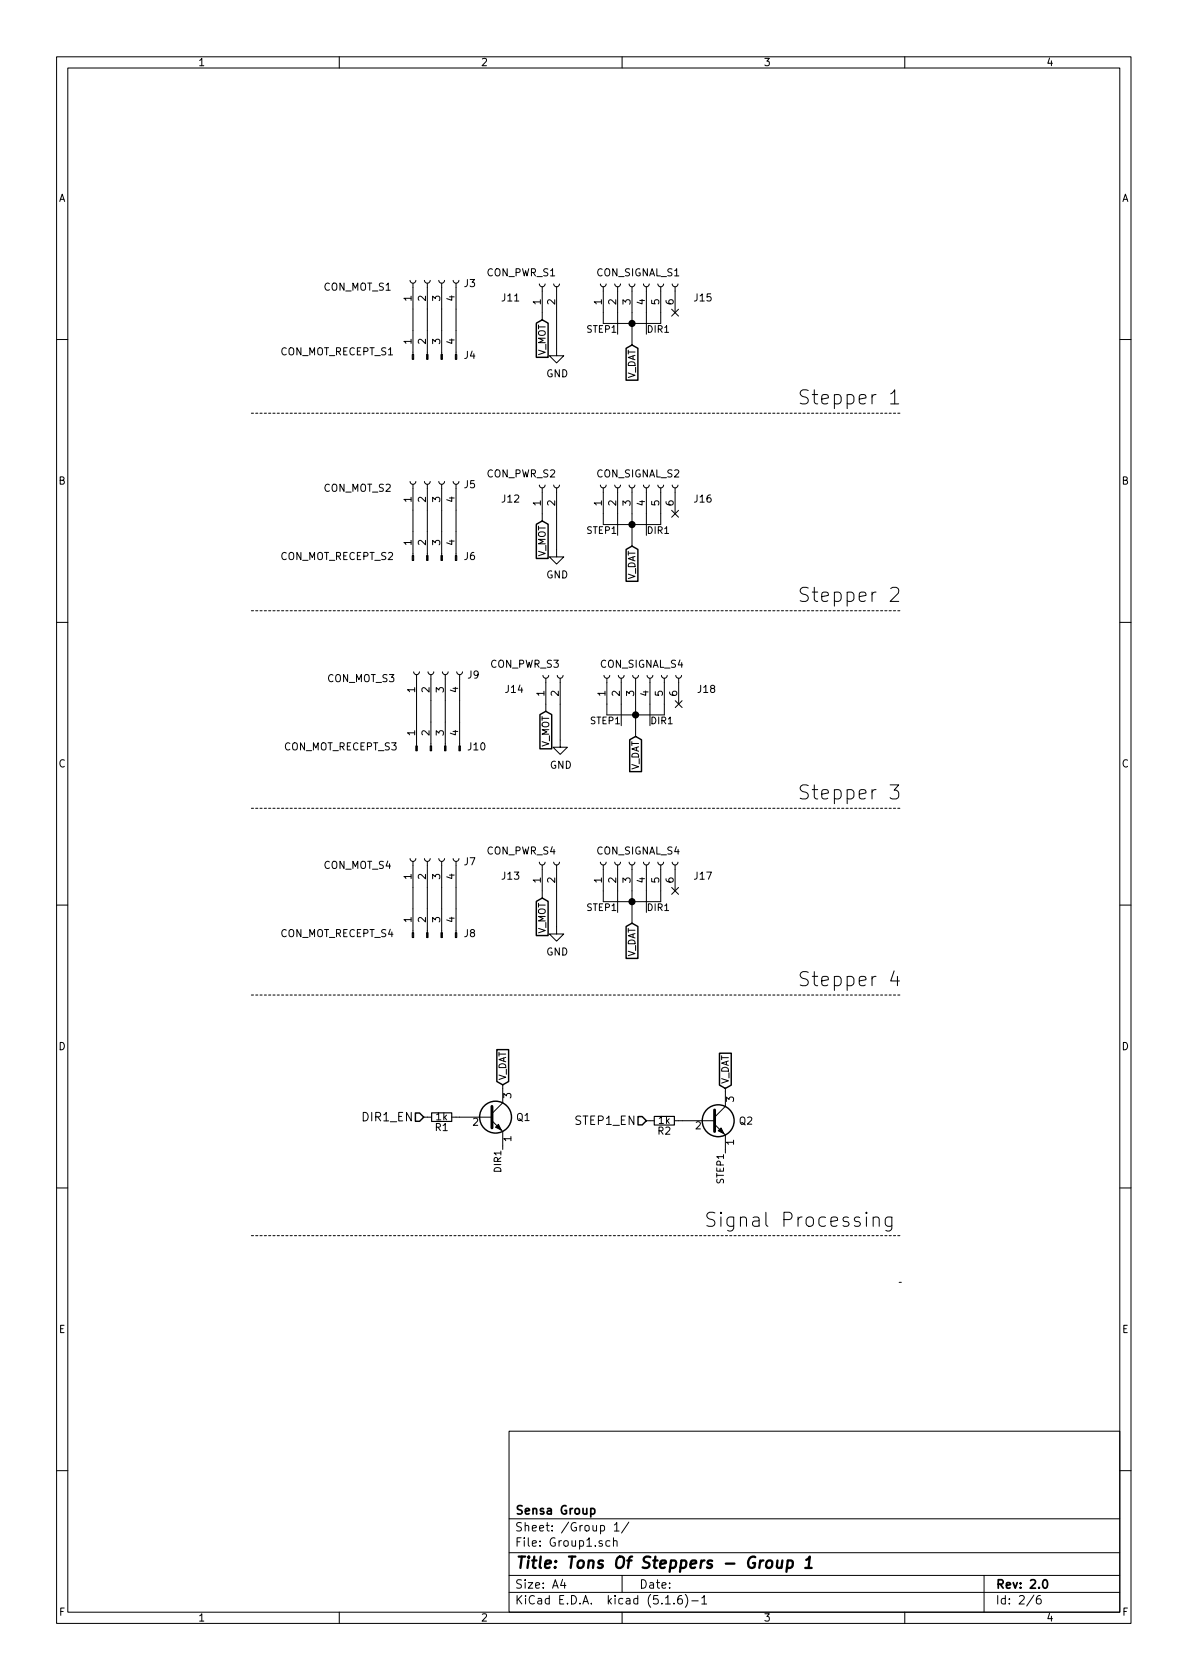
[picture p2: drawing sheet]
<svg xmlns="http://www.w3.org/2000/svg" width="210mm" height="297mm" viewBox="0 0 210 297" stroke-linecap="round" stroke-linejoin="round" font-family="sans-serif">
<g fill="none" stroke="#000" stroke-width=".18">
<path d="M10 10h190v277h-190zM12 12h186v273.1h-186zM60 10v2M110 10v2M160 10v2M72.5 49.6l.1 .3 .3 .2 .4-.1 .2-.4M73 50.1v12.6M75.1 49.6l.1 .3 .3 .2 .4-.1 .2-.4M75.6 50.1v12.6M77.6 49.6l.1 .3 .3 .2 .4-.1 .2-.4M78.1 50.1v12.6M80.1 49.6l.1 .3 .4 .2 .3-.1 .3-.4"/>
<path d="M80.6 50.1v12.6M95.4 50.2l.1 .3 .3 .2 .4-.1 .2-.4M95.9 50.7v5.9M97.9 50.2l.1 .3 .3 .2 .4-.1 .2-.4M98.4 50.7v12.2h1.3l-1.3 1.3-1.2-1.3h1.2M106.2 50.2l.1 .3 .3 .2 .4-.1 .2-.4M106.7 50.7v6.5h10.1v-6.5M108.7 50.2l.1 .3 .3 .2 .4-.1 .2-.4M109.2 50.7v8.4M111.3 50.2l.1 .3 .3 .2 .4-.1 .2-.4M111.8 50.7v10.3M113.8 50.2l.1 .3 .3 .2 .4-.1 .2-.4"/>
<path d="M114.3 50.7v8.4M116.3 50.2l.1 .3 .4 .2 .3-.1 .2-.4M118.8 54.7l1.2 1.2M118.9 50.2l.1 .3 .3 .2 .4-.1 .2-.4M119.4 50.7v4.6M120 54.7l-1.2 1.2M10 60h2M157.5 69.6l.5-.3 .2-.4v2.5M157.5 71.4h1.4M198 60h2M72.5 85.1l.1 .3 .3 .2 .4-.1 .2-.4M73 85.6v12.6"/>
<path d="M75.1 85.1l.1 .3 .3 .2 .4-.1 .2-.4M75.6 85.6v12.6M77.6 85.1l.1 .3 .3 .2 .4-.1 .2-.4M78.1 85.6v12.6M80.1 85.1l.1 .3 .4 .2 .3-.1 .3-.4M80.6 85.6v12.6M95.4 85.8l.1 .3 .3 .2 .4-.1 .2-.4M95.9 86.3v5.8M97.9 85.8l.1 .3 .3 .2 .4-.1 .2-.4M98.4 86.3v12.2h1.3l-1.3 1.2-1.2-1.2h1.2M106.2 85.8l.1 .3 .3 .2 .4-.1 .2-.4M106.7 86.3v6.4h10.1v-6.4"/>
<path d="M108.7 85.8l.1 .3 .3 .2 .4-.1 .2-.4M109.2 86.3v8.4M111.3 85.8l.1 .3 .3 .2 .4-.1 .2-.4M111.8 86.3v10.3M113.8 85.8l.1 .3 .3 .2 .4-.1 .2-.4M114.3 86.3v8.4M116.3 85.8l.1 .3 .4 .2 .3-.1 .2-.4M118.8 90.2l1.2 1.3M118.9 85.8l.1 .3 .3 .2 .4-.1 .2-.4M119.4 86.3v4.5M120 90.2l-1.2 1.3M10 110h2"/>
<path d="M73.2 118.8l.1 .3 .3 .2 .4-.1 .2-.4M73.7 119.3v12.6M75.7 118.8l.1 .3 .3 .2 .4-.1 .2-.4M76.2 119.3v12.6M78.2 118.8l.1 .3 .4 .2 .3-.1 .2-.4M78.7 119.3v12.6M80.8 118.8l.1 .3 .3 .2 .4-.1 .2-.4M81.3 119.3v12.6M96 119.4l.1 .3 .3 .2 .4-.1 .2-.4M96.5 119.9v5.9M98.6 119.4l.1 .3 .3 .2 .4-.1 .2-.4M99.1 119.9v12.2h1.2l-1.2 1.3-1.3-1.3h1.3"/>
<path d="M106.8 119.4l.1 .3 .3 .2 .4-.1 .2-.4M107.3 119.9v6.5h10.2v-6.5M109.3 119.4l.1 .3 .4 .2 .4-.1 .2-.4M109.9 119.9v8.4M111.9 119.4l.1 .3 .3 .2 .4-.1 .2-.4M112.4 119.9v10.3M114.4 119.4l.1 .3 .4 .2 .3-.1 .2-.4M114.9 119.9v8.4M117 119.4l.1 .3 .3 .2 .4-.1 .2-.4M119.5 119.4l.1 .3 .3 .2 .4-.1 .2-.4M120 119.9v4.6M157.5 104.1l.4-.3h.6a.67 .67 0 0 1 .3 1.1l-1.4 1.4h1.5"/>
<path d="M198 110h2M119.4 123.9l1.2 1.2M120.6 123.9l-1.2 1.2M157.4 138.8h1.5l-.8 .9a.67 .67 0 0 1 .8 .5l-.1 .8-.3 .3h-.7l-.4-.3M72.5 151.8l.1 .3 .3 .2 .4-.1 .2-.4M73 152.3v12.6M75.1 151.8l.1 .3 .3 .2 .4-.1 .2-.4M75.6 152.3v12.6M77.6 151.8l.1 .3 .3 .2 .4-.1 .2-.4M78.1 152.3v12.6M80.1 151.8l.1 .3 .4 .2 .3-.1 .3-.4M80.6 152.3v12.6"/>
<path d="M95.4 152.4l.1 .3 .3 .2 .4-.1 .2-.4M95.9 152.9v5.9M97.9 152.4l.1 .3 .3 .2 .4-.1 .2-.4M98.4 152.9v12.2h1.3l-1.3 1.3-1.2-1.3h1.2M106.2 152.4l.1 .3 .3 .2 .4-.1 .2-.4M106.7 152.9v6.5h10.1v-6.5M108.7 152.4l.1 .3 .3 .2 .4-.1 .2-.4M109.2 152.9v8.4M111.3 152.4l.1 .3 .3 .2 .4-.1 .2-.4M111.8 152.9v10.3M113.8 152.4l.1 .3 .3 .2 .4-.1 .2-.4M114.3 152.9v8.4"/>
<path d="M116.3 152.4l.1 .3 .4 .2 .3-.1 .2-.4M118.8 156.9l1.2 1.2M118.9 152.4l.1 .3 .3 .2 .4-.1 .2-.4M119.4 152.9v4.6M120 156.9l-1.2 1.2M10 160h2M158.1 171.7l-.6 1.7h1.6M158.7 172.6v1.7M198 160h2M74.9 197.5h1.4M79.9 197.5h7.1M87 198.2l1.9 1.9v3.1"/>
<path d="M88.9 191.8v3.2l-1.9 1.9M114.3 198.2h1.4M119.3 198.2h7.1M126.4 198.8l1.9 1.9v3.2M128.3 192.4v3.2l-1.9 1.9M10 210h2M153.2 214.3l-.1 .2 .1 .1 .1-.1-.1-.2v.3M154.4 215.4a.62 .62 0 0 1 1.1 .1v1.3M154.4 215.2v1.6M157.7 215.2v2a.67 .67 0 0 1-1.1 .3M157.7 215.3a.82 .82 0 0 0-1.1 .1l-.1 .2 .1 1 .4 .2 .7-.1M198 210h2"/>
<path d="M90 253h108v32.1h-108zM10 260h2M90 278.5h108M90 274.5h108M90 268.5h108M99.5 279.2l-.4 1.1h1M99.8 279.8v1M107.8 272.5l-.4-.1-.3 .3 .1 .6 .2 .1 .4-.1M108.5 272.5l.2-.1 .4 .1v.9M108.5 271.9v1.5M108.6 269.6l.5-.4v1.5M108.6 270.7h.9"/>
<path d="M110 278.5v3M111.2 269.1l-1.3 2M174 278.5v6.6M198 260h2M60 285.1v1.9M90 281.5h108M110 285.1v1.9M117.7 283.6h.8M119.2 283.5v.1M120.5 282.1a.59 .59 0 0 0-.7 .6v.6l.2 .2 .4 .1 .2-.1 .1-.5-.2-.3h-.4l-.3 .3M121.2 281.9a1.71 1.71 0 0 1 0 2.3M122.3 283h1.2"/>
<path d="M124.1 282.5l.4-.4v1.5M124.1 283.6h.9M160 285.1v1.9M182.8 282l-1.2 2M184 282.1a.62 .62 0 0 0-.7 .6v.8l.3 .1 .4-.1 .1-.5-.1-.3h-.4l-.3 .3"/>
</g>
<path d="M104.5 266.8l.4-.1 .3 .3-.1 .6-.2 .1-.4-.1M184.5 279.5l.2-.2a.81 .81 0 0 1 .6 .6 .81 .81 0 0 1-.3 .8l-.1 .1a.79 .79 0 0 1-.4-1.3z" fill="none" stroke="#000" stroke-width=".3"/>
<path d="M135.7 276.1a.51 .51 0 0 1 .5-.2 .51 .51 0 0 1 .4 .4l-.1 .5a.56 .56 0 0 1-.5 .4 .56 .56 0 0 1-.5-.4zM137.5 275.9l-.1 1.2a.56 .56 0 0 0 .8-.1M138.4 275.9l-.2 1.3M139.3 276a.68 .68 0 0 1 .9 .1v.7a.66 .66 0 0 1-1 .3M139.3 275.9l-.2 2M142.4 277.2h1.1M142.6 275.8l.6-.6-.2 2" fill="none" stroke="#000" stroke-width=".41"/>
<g fill="#000" stroke="#000" stroke-width=".18">
<path d="M72.9 62.7h.3v.8h-.3zM75.4 62.7h.3v.8h-.3zM78 62.7h.2v.8h-.2zM80.5 62.7h.3v.8h-.3zM72.9 98.2h.3v.9h-.3zM75.4 98.2h.3v.9h-.3zM78 98.2h.2v.9h-.2zM80.5 98.2h.3v.9h-.3zM73.5 131.9h.3v.9h-.3zM76.1 131.9h.2v.9h-.2zM78.6 131.9h.3v.9h-.3zM81.2 131.9h.2v.9h-.2z"/>
<path d="M72.9 164.9h.3v.9h-.3zM75.4 164.9h.3v.9h-.3zM78 164.9h.2v.9h-.2zM80.5 164.9h.3v.9h-.3zM87.6 199.3l.5-.5 .5 1zM127 199.9l.5-.5 .5 1z"/>
</g>
<g fill="none" stroke="#000" stroke-width=".25">
<path d="M94.8 57.1l1.1-.5 1 .5v6.1h-2.1zM110.7 61.6l1.1-.6 1 .6v5.6h-2.1zM94.8 92.7l1.1-.6 1 .6v6h-2.1zM110.7 97.1l1.1-.5 1 .5v5.7h-2.1zM95.5 126.4l1-.6 1.1 .6v6h-2.1zM111.4 130.8l1-.6 1 .6v5.6h-2zM94.8 159.4l1.1-.6 1 .6v6h-2.1zM110.7 163.8l1.1-.6 1 .6v5.7h-2.1zM73.5 196.8h.7l.7 .7-.7 .8h-.7zM87.9 185.6h2v5.6l-1 .6-1-.6zM112.8 197.4h.8l.7 .8-.7 .7h-.8zM127.2 186.2h2.1v5.7l-1 .5-1.1-.5z"/>
<circle cx="87.6" cy="197.5" r="2.82"/>
<circle cx="127" cy="198.2" r="2.82"/>
</g>
<path d="M87 195.6v3.8M126.4 196.3v3.8" fill="none" stroke="#000" stroke-width=".51"/>
<path d="M76.3 196.8h3.6v1.5h-3.6zM115.7 197.4h3.6v1.5h-3.6z" fill="none" stroke="#000" stroke-width=".2"/>
<path d="M44.4 73.1h115M44.4 108h115M44.4 142.9h115M44.4 175.9h115M44.4 218.5h115M159.4 226.7h-.7" fill="none" stroke="#000" stroke-width=".18" stroke-dasharray=".4 .4"/>
<g fill="#000" stroke="#000" stroke-width=".25">
<circle cx="111.8" cy="57.2" r=".51"/>
<circle cx="111.8" cy="92.7" r=".51"/>
<circle cx="112.4" cy="126.4" r=".51"/>
<circle cx="111.8" cy="159.4" r=".51"/>
</g>
<g font-size="3.5">
<text x="141" y="71.5">Stepper 1</text>
<text x="141" y="106.5">Stepper 2</text>
<text x="141" y="141.4">Stepper 3</text>
<text x="141" y="174.4">Stepper 4</text>
<text x="124.5" y="217">Signal Processing</text>
</g>
<text font-size="2.8" x="91" y="277.3">Title: Tons Of Steppers - Group 1</text>
<g font-size="2.1">
<text x="64.4" y="198.3">DIR1_EN</text>
<text x="101.9" y="198.9">STEP1_EN</text>
<text x="91" y="267.8">Sensa Group</text>
<text x="91" y="273.5">File: Group1.sch</text>
<text x="91" y="270.8">Sheet: /Group 1/</text>
<text x="91" y="280.9">Size: A4</text>
<text x="113" y="280.9">Date:</text>
<text x="176" y="280.9">Rev: 2.0</text>
<text x="91" y="283.7">KiCad E.D.A. kicad (5.1.6)-1</text>
<text x="176" y="283.7">Id: 2/6</text>
</g>
<g font-size="1.8">
<text x="35" y="11.7">1</text>
<text x="85" y="11.7">2</text>
<text x="135" y="11.7">3</text>
<text x="185" y="11.7">4</text>
<text x="10.4" y="35.7">A</text>
<text x="198.4" y="35.7">A</text>
<text x="57.3" y="51.4">CON_MOT_S1</text>
<text x="72.8" y="53.2" transform="rotate(-90 72.8 53.2)">1</text>
<text x="75.3" y="53.2" transform="rotate(-90 75.3 53.2)">2</text>
<text x="77.9" y="53.2" transform="rotate(-90 77.9 53.2)">3</text>
<text x="80.4" y="53.2" transform="rotate(-90 80.4 53.2)">4</text>
<text x="82.1" y="50.8">J3</text>
<text x="86.1" y="48.9">CON_PWR_S1</text>
<text x="88.8" y="53.3">J11</text>
<text x="95.6" y="53.9" transform="rotate(-90 95.6 53.9)">1</text>
<text x="98.2" y="53.9" transform="rotate(-90 98.2 53.9)">2</text>
<text x="105.5" y="48.9">CON_SIGNAL_S1</text>
<text x="106.4" y="53.9" transform="rotate(-90 106.4 53.9)">1</text>
<text x="109" y="53.9" transform="rotate(-90 109 53.9)">2</text>
<text x="111.5" y="53.9" transform="rotate(-90 111.5 53.9)">3</text>
<text x="114" y="53.9" transform="rotate(-90 114 53.9)">4</text>
<text x="116.6" y="53.9" transform="rotate(-90 116.6 53.9)">5</text>
<text x="119.1" y="53.9" transform="rotate(-90 119.1 53.9)">6</text>
<text x="122.8" y="53.3">J15</text>
<text x="49.6" y="62.8">CON_MOT_RECEPT_S1</text>
<text x="72.8" y="60.8" transform="rotate(-90 72.8 60.8)">1</text>
<text x="75.3" y="60.8" transform="rotate(-90 75.3 60.8)">2</text>
<text x="77.9" y="60.8" transform="rotate(-90 77.9 60.8)">3</text>
<text x="80.4" y="60.8" transform="rotate(-90 80.4 60.8)">4</text>
<text x="82.1" y="63.5">J4</text>
<text x="96.6" y="66.7">GND</text>
<text x="10.4" y="85.7">B</text>
<text x="57.3" y="87">CON_MOT_S2</text>
<text x="72.8" y="88.8" transform="rotate(-90 72.8 88.8)">1</text>
<text x="75.3" y="88.8" transform="rotate(-90 75.3 88.8)">2</text>
<text x="77.9" y="88.8" transform="rotate(-90 77.9 88.8)">3</text>
<text x="80.4" y="88.8" transform="rotate(-90 80.4 88.8)">4</text>
<text x="82.1" y="86.3">J5</text>
<text x="86.1" y="84.4">CON_PWR_S2</text>
<text x="88.8" y="88.9">J12</text>
<text x="95.6" y="89.4" transform="rotate(-90 95.6 89.4)">1</text>
<text x="98.2" y="89.4" transform="rotate(-90 98.2 89.4)">2</text>
<text x="105.5" y="84.4">CON_SIGNAL_S2</text>
<text x="106.4" y="89.4" transform="rotate(-90 106.4 89.4)">1</text>
<text x="109" y="89.4" transform="rotate(-90 109 89.4)">2</text>
<text x="111.5" y="89.4" transform="rotate(-90 111.5 89.4)">3</text>
<text x="114" y="89.4" transform="rotate(-90 114 89.4)">4</text>
<text x="116.6" y="89.4" transform="rotate(-90 116.6 89.4)">5</text>
<text x="119.1" y="89.4" transform="rotate(-90 119.1 89.4)">6</text>
<text x="122.8" y="88.9">J16</text>
<text x="198.4" y="85.7">B</text>
<text x="49.6" y="99">CON_MOT_RECEPT_S2</text>
<text x="72.8" y="96.4" transform="rotate(-90 72.8 96.4)">1</text>
<text x="75.3" y="96.4" transform="rotate(-90 75.3 96.4)">2</text>
<text x="77.9" y="96.4" transform="rotate(-90 77.9 96.4)">3</text>
<text x="80.4" y="96.4" transform="rotate(-90 80.4 96.4)">4</text>
<text x="82.1" y="99">J6</text>
<text x="96.6" y="102.3">GND</text>
<text x="82.8" y="120">J9</text>
<text x="86.7" y="118.1">CON_PWR_S3</text>
<text x="106.1" y="118.1">CON_SIGNAL_S4</text>
<text x="57.9" y="120.6">CON_MOT_S3</text>
<text x="73.4" y="122.4" transform="rotate(-90 73.4 122.4)">1</text>
<text x="75.9" y="122.4" transform="rotate(-90 75.9 122.4)">2</text>
<text x="78.5" y="122.4" transform="rotate(-90 78.5 122.4)">3</text>
<text x="81" y="122.4" transform="rotate(-90 81 122.4)">4</text>
<text x="89.5" y="122.5">J14</text>
<text x="96.3" y="123.1" transform="rotate(-90 96.3 123.1)">1</text>
<text x="98.8" y="123.1" transform="rotate(-90 98.8 123.1)">2</text>
<text x="107.1" y="123.1" transform="rotate(-90 107.1 123.1)">1</text>
<text x="109.6" y="123.1" transform="rotate(-90 109.6 123.1)">2</text>
<text x="112.1" y="123.1" transform="rotate(-90 112.1 123.1)">3</text>
<text x="114.7" y="123.1" transform="rotate(-90 114.7 123.1)">4</text>
<text x="117.2" y="123.1" transform="rotate(-90 117.2 123.1)">5</text>
<text x="119.8" y="123.1" transform="rotate(-90 119.8 123.1)">6</text>
<text x="123.5" y="122.5">J18</text>
<text x="73.4" y="130.1" transform="rotate(-90 73.4 130.1)">1</text>
<text x="75.9" y="130.1" transform="rotate(-90 75.9 130.1)">2</text>
<text x="78.5" y="130.1" transform="rotate(-90 78.5 130.1)">3</text>
<text x="81" y="130.1" transform="rotate(-90 81 130.1)">4</text>
<text x="10.4" y="135.7">C</text>
<text x="50.2" y="132.7">CON_MOT_RECEPT_S3</text>
<text x="82.8" y="132.7">J10</text>
<text x="97.2" y="135.9">GND</text>
<text x="198.4" y="135.7">C</text>
<text x="57.3" y="153.6">CON_MOT_S4</text>
<text x="72.8" y="155.5" transform="rotate(-90 72.8 155.5)">1</text>
<text x="75.3" y="155.5" transform="rotate(-90 75.3 155.5)">2</text>
<text x="77.9" y="155.5" transform="rotate(-90 77.9 155.5)">3</text>
<text x="80.4" y="155.5" transform="rotate(-90 80.4 155.5)">4</text>
<text x="82.1" y="153">J7</text>
<text x="86.1" y="151.1">CON_PWR_S4</text>
<text x="88.8" y="155.5">J13</text>
<text x="105.5" y="151.1">CON_SIGNAL_S4</text>
<text x="122.8" y="155.5">J17</text>
<text x="95.6" y="156.1" transform="rotate(-90 95.6 156.1)">1</text>
<text x="98.2" y="156.1" transform="rotate(-90 98.2 156.1)">2</text>
<text x="106.4" y="156.1" transform="rotate(-90 106.4 156.1)">1</text>
<text x="109" y="156.1" transform="rotate(-90 109 156.1)">2</text>
<text x="111.5" y="156.1" transform="rotate(-90 111.5 156.1)">3</text>
<text x="114" y="156.1" transform="rotate(-90 114 156.1)">4</text>
<text x="116.6" y="156.1" transform="rotate(-90 116.6 156.1)">5</text>
<text x="119.1" y="156.1" transform="rotate(-90 119.1 156.1)">6</text>
<text x="49.6" y="165.7">CON_MOT_RECEPT_S4</text>
<text x="72.8" y="163.1" transform="rotate(-90 72.8 163.1)">1</text>
<text x="75.3" y="163.1" transform="rotate(-90 75.3 163.1)">2</text>
<text x="77.9" y="163.1" transform="rotate(-90 77.9 163.1)">3</text>
<text x="80.4" y="163.1" transform="rotate(-90 80.4 163.1)">4</text>
<text x="82.1" y="165.7">J8</text>
<text x="96.6" y="168.9">GND</text>
<text x="10.4" y="185.7">D</text>
<text x="198.4" y="185.7">D</text>
<text x="90.4" y="194.2" transform="rotate(-90 90.4 194.2)">3</text>
<text x="129.8" y="194.8" transform="rotate(-90 129.8 194.8)">3</text>
<text x="77" y="200">R1</text>
<text x="77.1" y="198.1">1k</text>
<text x="83.6" y="199">2</text>
<text x="90.4" y="201.8" transform="rotate(-90 90.4 201.8)">1</text>
<text x="91.4" y="198.2">Q1</text>
<text x="116.4" y="200.6">R2</text>
<text x="116.5" y="198.7">1k</text>
<text x="123" y="199.7">2</text>
<text x="129.8" y="202.4" transform="rotate(-90 129.8 202.4)">1</text>
<text x="130.8" y="198.8">Q2</text>
<text x="10.4" y="235.7">E</text>
<text x="198.4" y="235.7">E</text>
<text x="10.5" y="285.7">F</text>
<text x="35" y="286.7">1</text>
<text x="85" y="286.7">2</text>
<text x="135" y="286.7">3</text>
<text x="185" y="286.7">4</text>
<text x="198.5" y="285.7">F</text>
</g>
<g font-size="1.7">
<text x="104" y="58.8">STEP1</text>
<text x="114.3" y="58.8">DIR1</text>
<text x="96.5" y="63" transform="rotate(-90 96.5 63)">V_MOT</text>
<text x="112.3" y="67.2" transform="rotate(-90 112.3 67.2)">V_DAT</text>
<text x="104" y="94.4">STEP1</text>
<text x="114.3" y="94.4">DIR1</text>
<text x="96.5" y="98.6" transform="rotate(-90 96.5 98.6)">V_MOT</text>
<text x="112.3" y="102.8" transform="rotate(-90 112.3 102.8)">V_DAT</text>
<text x="104.6" y="128.1">STEP1</text>
<text x="114.9" y="128.1">DIR1</text>
<text x="97.1" y="132.2" transform="rotate(-90 97.1 132.2)">V_MOT</text>
<text x="113" y="136.4" transform="rotate(-90 113 136.4)">V_DAT</text>
<text x="104" y="161.1">STEP1</text>
<text x="114.3" y="161.1">DIR1</text>
<text x="96.5" y="165.3" transform="rotate(-90 96.5 165.3)">V_MOT</text>
<text x="112.3" y="169.4" transform="rotate(-90 112.3 169.4)">V_DAT</text>
<text x="89.5" y="191.1" transform="rotate(-90 89.5 191.1)">V_DAT</text>
<text x="128.9" y="191.7" transform="rotate(-90 128.9 191.7)">V_DAT</text>
<text x="88.6" y="207" transform="rotate(-90 88.6 207)">DIR1</text>
<text x="128" y="209.1" transform="rotate(-90 128 209.1)">STEP1</text>
</g>
</svg>
